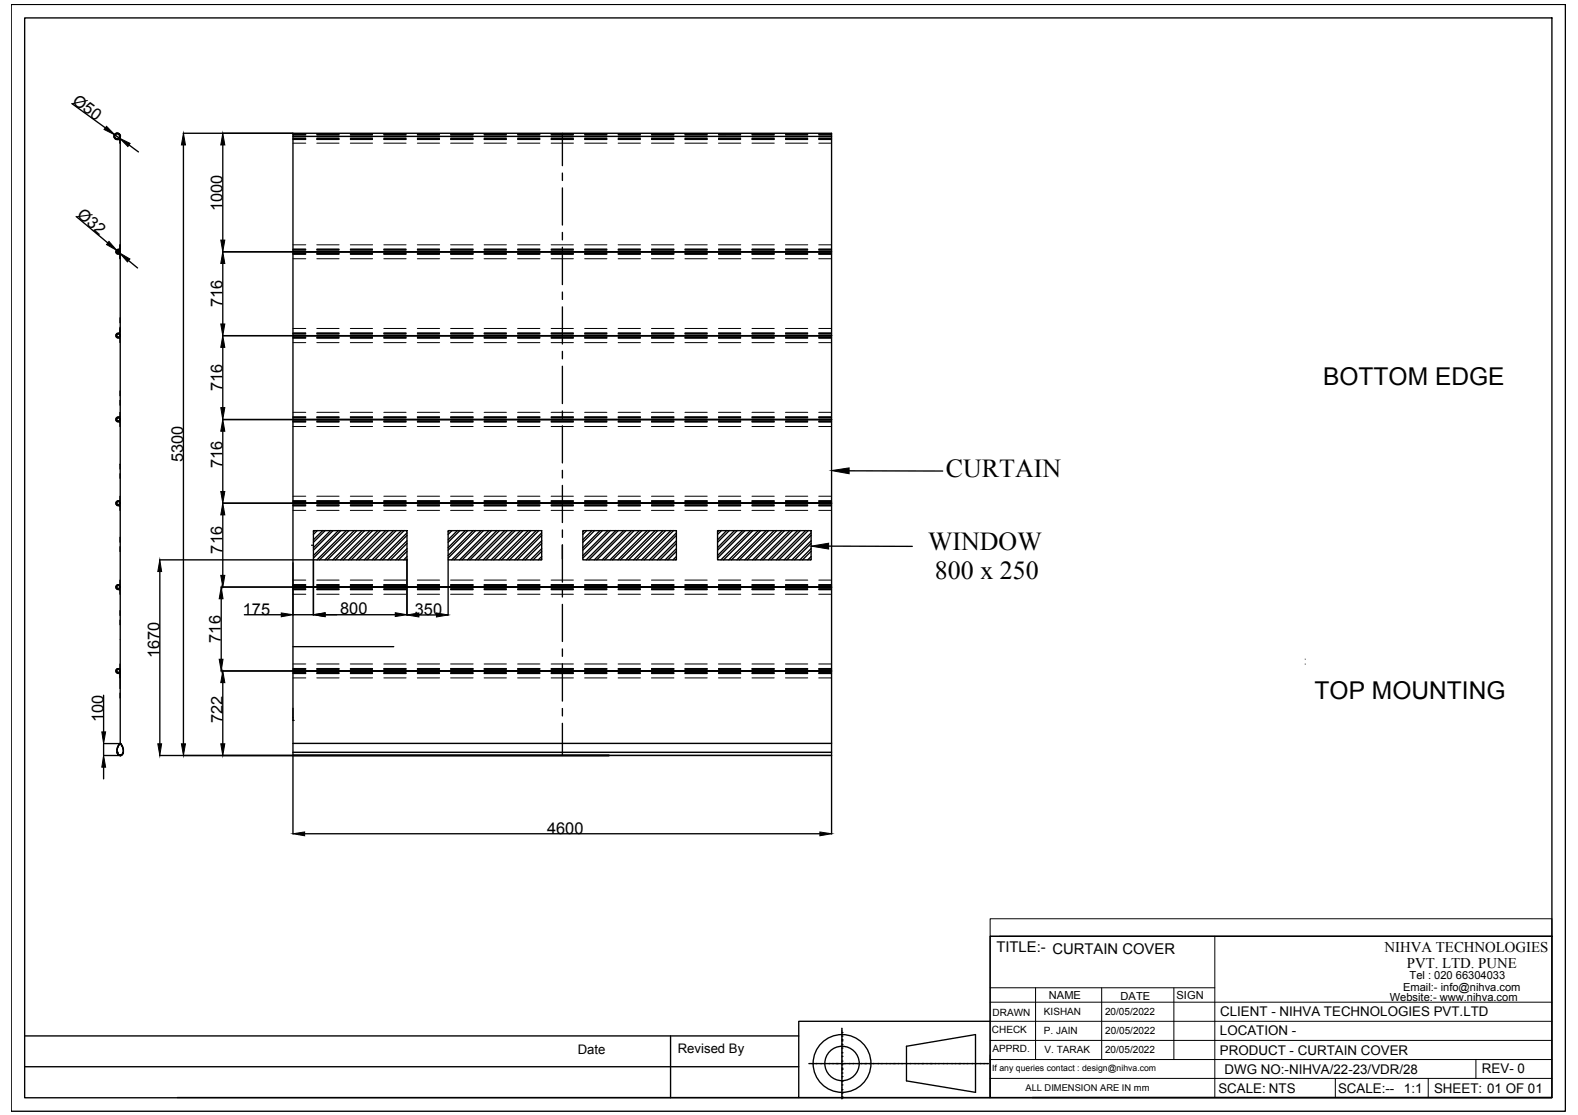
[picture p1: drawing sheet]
<svg xmlns="http://www.w3.org/2000/svg" width="297mm" height="210mm" viewBox="0 0 297 210" stroke-linecap="round" stroke-linejoin="round" font-family="sans-serif">
<!-- layer: 0 -->
<g fill="none" stroke="#000" stroke-width=".25">
<path d="M2.1 .8h292.6v208.4h-292.6zM4.6 3.4h287.5v203.3h-287.5zM13.5 19.5l6.3 4.6M21.6 25.4l.9 .6M22 26.3h.5l.1 .7M22.6 25.7v.5h-.6M22.6 25.7a.57 .57 0 0 0-.5-.6 .57 .57 0 0 0-.6 .6 .57 .57 0 0 0 .6 .5M22.6 25.7v114.3M22.7 25.7a.61 .61 0 0 0-.6-.7 .61 .61 0 0 0-.7 .7 .61 .61 0 0 0 .7 .6M24.3 27.3l1.8 1.3M34.5 25.1h122v131.9M34.5 27.3v112.7"/>
<path d="M41.9 27.3v17.9M55.1 25.1v.6h101.4M55.1 25.7v131.3M105.9 25.1v6.1M105.9 32.6v1.4M105.9 35.4v7M14.3 40.8l6 4.9M22 47.1l.5 .5M22.6 46.1v.8M22.6 47.8v.9M22.6 59.8v.9M24.2 49.1l1.7 1.3"/>
<path d="M41.9 47.4h13.2M41.9 49.6v11.4M105.9 43.8v1.4M105.9 46.6v7M105.9 55v1.4M105.9 57.8v7M156.5 47.4h-101.4h101.4M22.6 61.6v.9M22.6 73.6v.9M22.6 75.4v.9M41.9 79h114.6M41.9 63.2h114.6"/>
<path d="M41.9 65.4v11.3M105.9 66.2v1.3M105.9 68.9v7.1M105.9 77.4v1.4M156.5 63.2h-101.4h101.4M156.5 79h-101.4h101.4M22.6 87.4v.9M22.6 89.2v.8M41.9 94.7h114.6M41.9 81.2v11.3M41.9 96.9v11.4M59 99.9h17.6v5.5h-17.6z"/>
<path d="M59.3 99.9l-.3 .2M59.7 99.9l-.7 .7M60.7 99.9l-1.7 1.7M61.2 99.9l-2.2 2.2M62.2 99.9l-3.2 3.2M62.7 99.9l-3.7 3.7M63.7 99.9l-4.7 4.7M64.2 99.9l-5.2 5.2M65.2 99.9l-5.5 5.5M65.7 99.9l-5.6 5.5M66.7 99.9l-5.5 5.5M67.2 99.9l-5.6 5.5"/>
<path d="M68.1 99.9l-5.5 5.5M68.7 99.9l-5.6 5.5M69.6 99.9l-5.5 5.5M70.1 99.9l-5.5 5.5M71.1 99.9l-5.5 5.5M71.6 99.9l-5.5 5.5M72.6 99.9l-5.5 5.5M73.1 99.9l-5.5 5.5M74.1 99.9l-5.5 5.5M74.6 99.9l-5.5 5.5M75.6 99.9l-5.6 5.5M76.1 99.9l-5.5 5.5"/>
<path d="M84.4 99.9h17.6v5.5h-17.6zM84.6 99.9l-.2 .2M85.1 99.9l-.7 .7M86.1 99.9l-1.7 1.7M86.6 99.9l-2.2 2.2M87.6 99.9l-3.2 3.2M88 99.9l-3.6 3.7M89.1 99.9l-4.7 4.7M89.5 99.9l-5.1 5.2M90.5 99.9l-5.5 5.5M91 99.9l-5.5 5.5M92 99.9l-5.5 5.5"/>
<path d="M92.5 99.9l-5.5 5.5M93.5 99.9l-5.5 5.5M94 99.9l-5.5 5.5M95 99.9l-5.5 5.5M95.5 99.9l-5.5 5.5M96.5 99.9l-5.5 5.5M97 99.9l-5.5 5.5M97.9 99.9l-5.5 5.5M98.5 99.9l-5.6 5.5M99.4 99.9l-5.5 5.5M99.9 99.9l-5.5 5.5M100.9 99.9l-5.5 5.5"/>
<path d="M101.4 99.9l-5.5 5.5M105.9 80.2v7M105.9 88.5v1.5M105.9 91.4v7M105.9 99.8v1.4M109.7 99.9h17.6v5.5h-17.6zM109.9 99.9l-.2 .2M110.4 99.9l-.7 .7M111.4 99.9l-1.7 1.7M111.9 99.9l-2.2 2.2M112.9 99.9l-3.2 3.2M113.4 99.9l-3.7 3.7"/>
<path d="M114.4 99.9l-4.7 4.7M114.9 99.9l-5.2 5.2M115.9 99.9l-5.6 5.5M116.4 99.9l-5.5 5.5M117.4 99.9l-5.5 5.5M117.8 99.9l-5.5 5.5M118.9 99.9l-5.5 5.5M119.4 99.9l-5.6 5.5M120.3 99.9l-5.5 5.5M120.8 99.9l-5.5 5.5M121.8 99.9l-5.5 5.5M122.3 99.9l-5.5 5.5"/>
<path d="M123.3 99.9l-5.5 5.5M123.8 99.9l-5.5 5.5M124.8 99.9l-5.5 5.5M125.3 99.9l-5.5 5.5M126.3 99.9l-5.5 5.5M126.8 99.9l-5.5 5.5M135.1 99.9h17.6v5.5h-17.6zM135.3 99.9l-.2 .2M135.8 99.9l-.7 .7M136.8 99.9l-1.7 1.7M137.3 99.9l-2.2 2.2M138.2 99.9l-3.1 3.2"/>
<path d="M138.8 99.9l-3.7 3.7M139.8 99.9l-4.7 4.7M140.2 99.9l-5.1 5.2M141.3 99.9l-5.6 5.5M141.7 99.9l-5.5 5.5M142.7 99.9l-5.5 5.5M143.2 99.9l-5.5 5.5M144.2 99.9l-5.5 5.5M144.7 99.9l-5.5 5.5M145.7 99.9l-5.5 5.5M146.2 99.9l-5.5 5.5M147.2 99.9l-5.5 5.5"/>
<path d="M147.7 99.9l-5.6 5.5M148.7 99.9l-5.5 5.5M149.2 99.9l-5.6 5.5M150.1 99.9l-5.5 5.5M150.7 99.9l-5.6 5.5M151.6 99.9l-5.5 5.5M152.1 99.9l-5.5 5.5M156.5 94.7h-101.4h101.4M159.8 88.6l17.6 .1M22.6 101.2v.9M22.6 102.9v.9M22.6 115v.9"/>
<path d="M22.6 116.7v.9M30 105.4h29v10.4M30.1 107.6v32.4M41.6 110.5h114.9M41.6 112.7v11.4M46 115.7h6.9M55.1 115.7h3.9M58.7 102.6h.1M61.2 115.7h13.2M76.6 105.4v10.4M76.6 100.3l-5.1 5.1M76.6 101.8l-3.6 3.6"/>
<path d="M76.6 103.3l-2.1 2.1M76.6 104.8l-.6 .6M76.6 100.8l-4.6 4.6M76.6 102.3l-3.1 3.1M76.6 103.8l-1.6 1.6M76.6 105.3l-.1 .1M78.9 115.8h3.3M84.4 105.4v10.4M102 100.3l-5.1 5.1M102 101.8l-3.6 3.6M102 103.3l-2.1 2.1M102 104.8l-.7 .6"/>
<path d="M102 100.8l-4.6 4.6M102 102.3l-3.1 3.1M102 103.8l-1.6 1.6M102 105.3l-.2 .1M105.9 102.6v7M105.9 111v1.4M105.9 113.8v7M127.3 100.3l-5.1 5.1M127.3 101.8l-3.6 3.6M127.3 103.3l-2.1 2.1M127.3 104.8l-.6 .6M127.3 100.8l-4.5 4.6"/>
<path d="M127.3 102.3l-3.1 3.1M127.3 103.8l-1.6 1.6M127.3 105.3l-.1 .1M152.7 100.3l-5.1 5.1M152.7 101.8l-3.6 3.6M152.7 103.3l-2.1 2.1M152.7 104.8l-.7 .6M152.7 100.8l-4.6 4.6M152.7 102.3l-3.1 3.1M152.7 103.8l-1.6 1.6M152.7 105.3l-.1 .1M156 102.8l15.7 .1"/>
<path d="M156.5 110.5h-101.4h101.4M19.5 130.9v6.9M22.5 139.9l-.5 1v.7l.3 .5 .3 .1M22.6 140l-.4 .6-.2 1 .2 .3 .4 .3M22.6 125.9v3.7M22.6 130.5v.9M22.6 140l.5 .8 .1 .9-.3 .4-.3 .1M22.6 140h-3.1v2.2h3.1M22.7 139.9l.5 .9v.9l-.3 .5h-.3M41.6 126.3h114.9M41.9 128.5v11.5M55.1 135.6h.1"/>
<path d="M55.1 133.3v2.3M55.1 139.9h101.4M55.1 121.7h19M105.9 122.2v1.4M105.9 125v7M105.9 133.4v1.4M105.9 136.2v6M156.5 126.3h-101.4h101.4M19.5 144.4v2.2M22.1 141.6h.1M22.6 142.2h.1M30 142.2h25.1"/>
<path d="M55.1 141.6h101.4M57.3 157h97M114.7 142.2h-59.6h101.4M114.7 142.2h-59.6h59.6M186.4 176.3h105.7v30.3h-105.7zM4.6 195h145.8M126.2 195v11.7M158.5 200v.2h.2M158.5 199.8h.1M158.5 199.4v.1M158.5 199.1v.2M158.5 198.9h.1"/>
<path d="M158.5 198.4v.3M158.5 198.2h.1M158.5 197.7v.3M158.5 197.5v.2M158.5 197.3h.1M158.5 196.8v.3M158.5 196.6h.1M158.5 196.2v.2M158.5 195.9h.1M158.5 195.7h.1M158.5 195.1v.4M158.5 195.1h.1"/>
<path d="M158.5 194.6v.2M158.5 194.4h.1M158.5 193.7v.5M158.5 193.6v.1M158.5 194.2v.1M158.5 194.4v.1M158.5 194.9v.1M158.5 195.6v.1M158.5 195.8v.1M158.5 196v.1M158.5 196.5v.1M158.5 196.7v.1"/>
<path d="M158.5 197.1v.2M158.5 197.3v.2M158.5 198v.1M158.5 198.2v.2M158.5 198.7v.1M158.5 198.9v.1M158.5 199.6v.1M158.5 199.8v.1M170.6 197l13-2.2v10.8l-13-2.1zM186.4 192.3h-36v14.3h-117M4.6 200.8h145.8M150.4 206.6h36"/>
<path d="M152.3 200.2h.1M152.4 200.2h.3M152.7 200.2h.2M152.9 200.2h.1M152.9 200.2h.5M153.4 200.2h.1M153.6 200.2h.1M153.8 200.2h.4M154.3 200.2h.1M154.5 200.2h.1M154.7 200.2h.2M155 200.2h.1"/>
<path d="M155.1 200.2h.1M155.2 200.2h.1M155.3 200.2h.5M155.9 200.2h.1M156 200.2h.1M156.1 200.2h.1M156.2 200.2h.3M156.5 200.2h.2M156.7 200.2h.1M156.7 200.2h.5M157.2 200.2h.1M157.4 200.2h.1"/>
<path d="M157.4 200.2h.2M157.6 200.2h.1M157.6 200.2h.2M157.8 200.2h.3M158.1 200.2h.1M158.3 200.2h.1M158.5 206.7h.1M158.5 206.5h.1M158.5 206v.3M158.5 205.8h.1M158.5 205.3v.3M158.5 205.1h.1"/>
<path d="M158.5 204.8v.3M158.5 204.5v.2M158.5 204.2h.1M158.5 203.8v.2M158.5 203.6h.1M158.5 203.1v.3M158.5 202.9v.2M158.5 202.7h.1M158.5 202.2v.3M158.5 202h.1M158.5 201.5v.3M158.5 201.3h.1"/>
<path d="M158.5 201.1h.1M158.5 200.6v.3M158.5 200.4h.1M158.5 200.3v.1M158.5 200.5v.1M158.5 200.9v.2M158.5 201.2v.1M158.5 201.4v.1M158.5 201.8v.2M158.5 202v.2M158.5 202.5v.1M158.5 202.7v.1"/>
<path d="M158.5 203.4v.1M158.5 203.6v.1M158.5 204.1v.1M158.5 204.3v.1M158.5 205.2v.1M158.5 205.6v.2M158.5 205.9v.1M158.5 206.3v.1M158.5 206.5v.2M158.5 206.7v.2M158.8 200.2h.1M158.9 200.2h.1"/>
<path d="M159 200.2h.1M159.2 200.2h.1M159.4 200.2h.2M159.7 200.2h.1M159.8 200.2h.1M159.9 200.2h.1M160 200.2h.3M160.3 200.2h.2M160.5 200.2h.1M160.6 200.2h.1M160.7 200.2h.3M161 200.2h.2"/>
<path d="M161.2 200.2h.2M161.4 200.2h.1M161.4 200.2h.2M161.6 200.2h.3M161.9 200.2h.1M162.1 200.2h.1M162.3 200.2h.2M162.6 200.2h.1M162.8 200.2h.1M163 200.2h.1M163.2 200.2h.2M163.5 200.2h.1"/>
<path d="M163.6 200.2h.1M163.7 200.2h.1M163.9 200.2h.2M164.2 200.2h.1M164.3 200.2h.1M164.4 200.2h.1M164.5 200.2h.2M164.7 200.2h.3M165 200.2h.2M165.2 200.2h.1M165.3 200.2h.1M165.4 200.2h.3"/>
<path d="M165.7 200.2h.1M165.9 200.2h.1M165.9 200.2h.2M166.1 200.2h.3M166.4 200.2h.3M166.8 200.2h.1M167 200.2h.2M167.3 200.2h.1M167.5 200.2h.1M167.7 200.2h.2M168 200.2h.1M168.1 200.2h.1"/>
<path d="M168.2 200.2h.1M168.3 200.2h.1M168.4 200.2h.1M168.6 200.2h.2M168.9 200.2h.1M169 200.2h.1M169.1 200.2h.1M169.2 200.2h.5M169.7 200.2h.1M169.7 200.2h.2M169.9 200.2h.2M170.1 200.2h.3"/>
<path d="M170.4 200.2h.1M170.6 200.2h.1M170.6 200.2h.5M171.1 200.2h.1M171.3 200.2h.1M171.5 200.2h.4M172 200.2h.1M172.2 200.2h.1M172.4 200.2h.2M172.7 200.2h.1M172.8 200.2h.1M172.9 200.2h.1"/>
<path d="M173 200.2h.5M173.5 200.2h.1M173.6 200.2h.1M173.7 200.2h.1M173.8 200.2h.1M173.9 200.2h.3M174.2 200.2h.2M174.4 200.2h.1M174.4 200.2h.5M174.9 200.2h.1M175.1 200.2h.1M175.3 200.2h.1"/>
<path d="M175.3 200.2h.2M175.5 200.2h.3M175.8 200.2h.1M176 200.2h.1M176.2 200.2h.2M176.5 200.2h.1M176.6 200.2h.1M176.7 200.2h.1M176.9 200.2h.4M177.4 200.2h.1M177.5 200.2h.1M177.6 200.2h.1"/>
<path d="M177.7 200.2h.3M178 200.2h.2M178.2 200.2h.1M178.3 200.2h.1M178.4 200.2h.3M178.7 200.2h.2M178.9 200.2h.2M179.1 200.2h.1M179.1 200.2h.2M179.3 200.2h.3M179.6 200.2h.1M179.8 200.2h.1"/>
<path d="M180 200.2h.2M180.3 200.2h.1M180.5 200.2h.1M180.7 200.2h.1M180.9 200.2h.2M181.2 200.2h.1M181.3 200.2h.1M181.4 200.2h.1M181.6 200.2h.2M181.8 200.2h.2M182 200.2h.1M182.1 200.2h.1"/>
<path d="M182.2 200.2h.2M182.4 200.2h.3M182.7 200.2h.2M182.9 200.2h.1M183 200.2h.1M183.1 200.2h.3M183.4 200.2h.1M183.6 200.2h.1M183.6 200.2h.2M183.8 200.2h.3M184.1 200.2h.3M184.5 200.2h.1"/>
<path d="M184.7 200.2h.2M185 200.2h.1M185.2 200.2h.1M185.4 200.2h.2M185.7 200.2h.1M185.8 200.2h.1M185.9 200.2h.1M194.3 206.6h97.8"/>
<circle cx="22.1" cy="25.7" r=".57"/>
<circle cx="22.1" cy="25.7" r=".44"/>
<circle cx="22.3" cy="47.4" r=".36"/>
<circle cx="22.3" cy="47.4" r=".28"/>
<circle cx="22.3" cy="47.4" r=".06"/>
<circle cx="22.3" cy="63.2" r=".36"/>
<circle cx="22.3" cy="79" r=".36"/>
<circle cx="22.3" cy="79" r=".28"/>
<circle cx="22.3" cy="63.2" r=".28"/>
<circle cx="22.3" cy="94.7" r=".36"/>
<circle cx="22.3" cy="94.7" r=".28"/>
<circle cx="22.3" cy="110.5" r=".36"/>
<circle cx="22.3" cy="110.5" r=".28"/>
<circle cx="22.3" cy="126.3" r=".36"/>
<circle cx="22.3" cy="126.3" r=".28"/>
<circle cx="158.5" cy="200.2" r="5.4"/>
<circle cx="158.5" cy="200.2" r="3.2"/>
</g>
<g fill="none" stroke="#000" stroke-width=".19">
<path d="M55.1 27h2.5M55.1 25.7h81.6M55.1 26.2h2.5M55.1 26.3h2.5M55.1 25.1h2.5M55.1 26.1h2.5M55.1 25.3h2.5M55.1 26h2.5M55.1 25.4h2.5M59.6 27h4.2M59.6 26.2h4.2M59.6 26.3h4.2"/>
<path d="M59.6 25.1h4.2M59.6 26.1h4.2M59.6 25.3h4.2M59.6 26h4.2M59.6 25.4h4.2M65.9 27h4.2M65.9 26.2h4.2M65.9 26.3h4.2M65.9 25.1h4.2M65.9 26.1h4.2M65.9 25.3h4.2M65.9 26h4.2"/>
<path d="M65.9 25.4h4.2M72.2 27h4.2M72.2 26.2h4.2M72.2 26.3h4.2M72.2 25.1h4.2M72.2 26.1h4.2M72.2 25.3h4.2M72.2 26h4.2M72.2 25.4h4.2M78.6 27h4.1M78.6 26.2h4.1M78.6 26.3h4.1"/>
<path d="M78.6 25.1h4.1M78.6 26.1h4.1M78.6 25.3h4.1M78.6 26h4.1M78.6 25.4h4.1M84.8 27h4.3M84.8 26.2h4.3M84.8 26.3h4.3M84.8 25.1h4.3M84.8 26.1h4.3M84.8 25.3h4.3M84.8 26h4.3"/>
<path d="M84.8 25.4h4.3M91.1 27h4.2M91.1 26.2h4.2M91.1 26.3h4.2M91.1 25.1h4.2M91.1 26.1h4.2M91.1 25.3h4.2M91.1 26h4.2M91.1 25.4h4.2M97.4 27h4.2M97.4 26.2h4.2M97.4 26.3h4.2"/>
<path d="M97.4 25.1h4.2M97.4 26.1h4.2M97.4 25.3h4.2M97.4 26h4.2M97.4 25.4h4.2M103.7 27h4.2M103.7 26.2h4.2M103.7 26.3h4.2M103.7 25.1h4.2M103.7 26.1h4.2M103.7 25.3h4.2M103.7 26h4.2"/>
<path d="M103.7 25.4h4.2M110.1 27h4.1M110.1 26.2h4.1M110.1 26.3h4.1M110.1 25.1h4.1M110.1 26.1h4.1M110.1 25.3h4.1M110.1 26h4.1M110.1 25.4h4.1M116.4 27h4.2M116.4 26.2h4.2M116.4 26.3h4.2"/>
<path d="M116.4 25.1h4.2M116.4 26.1h4.2M116.4 25.3h4.2M116.4 26h4.2M116.4 25.4h4.2M122.6 27h4.3M122.6 26.2h4.3M122.6 26.3h4.3M122.6 25.1h4.3M122.6 26.1h4.3M122.6 25.3h4.3M122.6 26h4.3"/>
<path d="M122.6 25.4h4.3M128.9 27h4.2M128.9 26.2h4.2M128.9 26.3h4.2M128.9 25.1h4.2M128.9 26.1h4.2M128.9 25.3h4.2M128.9 26h4.2M128.9 25.4h4.2M135.2 27h4.2M135.2 26.2h4.2M135.2 26.3h4.2"/>
<path d="M135.2 25.1h4.2M135.2 26.1h4.2M135.2 25.3h4.2M135.2 26h4.2M135.2 25.4h4.2M141.5 27h4.2M141.5 26.2h4.2M141.5 26.3h4.2M141.5 25.1h4.2M141.5 26.1h4.2M141.5 25.3h4.2M141.5 26h4.2"/>
<path d="M141.5 25.4h4.2M147.9 27h4.1M147.9 26.2h4.1M147.9 26.3h4.1M147.9 25.1h4.1M147.9 26.1h4.1M147.9 25.3h4.1M147.9 26h4.1M147.9 25.4h4.1M154.1 27h2.4M154.1 26.2h2.4M154.1 26.3h2.4"/>
<path d="M154.1 25.1h2.4M154.1 26.1h2.4M154.1 25.3h2.4M154.1 26h2.4M154.1 25.4h2.4M22.3 47.4h.3M22.6 46.1l-.1 .8h-.3a.49 .49 0 0 0-.4 .5 .49 .49 0 0 0 .4 .5h.3l.1 .8M22.6 46.9h-.3a.45 .45 0 0 0-.5 .5 .45 .45 0 0 0 .5 .4h.3M55.1 46.9h2.5M55.1 47.4h2.5M55.1 48.7h2.5M55.1 47.8h2.5"/>
<path d="M55.1 46.1h2.5M55.1 47.9h2.5M55.1 47.7h2.5M55.1 47h2.5M55.1 47.1h2.5M59.6 46.9h4.2M59.6 47.4h4.2M59.6 48.7h4.2M59.6 47.8h4.2M59.6 46.1h4.2M59.6 47.9h4.2M59.6 47.7h4.2"/>
<path d="M59.6 47h4.2M59.6 47.1h4.2M65.9 46.9h4.2M65.9 47.4h4.2M65.9 48.7h4.2M65.9 47.8h4.2M65.9 46.1h4.2M65.9 47.9h4.2M65.9 47.7h4.2M65.9 47h4.2M65.9 47.1h4.2M72.2 46.9h4.2"/>
<path d="M72.2 47.4h4.2M72.2 48.7h4.2M72.2 47.8h4.2M72.2 46.1h4.2M72.2 47.9h4.2M72.2 47.7h4.2M72.2 47h4.2M72.2 47.1h4.2M78.6 46.9h4.1M78.6 47.4h4.1M78.6 48.7h4.1M78.6 47.8h4.1"/>
<path d="M78.6 46.1h4.1M78.6 47.9h4.1M78.6 47.7h4.1M78.6 47h4.1M78.6 47.1h4.1M84.8 46.9h4.3M84.8 47.4h4.3M84.8 48.7h4.3M84.8 47.8h4.3M84.8 46.1h4.3M84.8 47.9h4.3M84.8 47.7h4.3"/>
<path d="M84.8 47h4.3M84.8 47.1h4.3M91.1 46.9h4.2M91.1 47.4h4.2M91.1 48.7h4.2M91.1 47.8h4.2M91.1 46.1h4.2M91.1 47.9h4.2M91.1 47.7h4.2M91.1 47h4.2M91.1 47.1h4.2M97.4 46.9h4.2"/>
<path d="M97.4 47.4h4.2M97.4 48.7h4.2M97.4 47.8h4.2M97.4 46.1h4.2M97.4 47.9h4.2M97.4 47.7h4.2M97.4 47h4.2M97.4 47.1h4.2M103.7 46.9h4.2M103.7 47.4h4.2M103.7 48.7h4.2M103.7 47.8h4.2"/>
<path d="M103.7 46.1h4.2M103.7 47.9h4.2M103.7 47.7h4.2M103.7 47h4.2M103.7 47.1h4.2M110.1 46.9h4.1M110.1 47.4h4.1M110.1 48.7h4.1M110.1 47.8h4.1M110.1 46.1h4.1M110.1 47.9h4.1M110.1 47.7h4.1"/>
<path d="M110.1 47h4.1M110.1 47.1h4.1M116.4 46.9h4.2M116.4 47.4h4.2M116.4 48.7h4.2M116.4 47.8h4.2M116.4 46.1h4.2M116.4 47.9h4.2M116.4 47.7h4.2M116.4 47h4.2M116.4 47.1h4.2M122.6 46.9h4.3"/>
<path d="M122.6 47.4h4.3M122.6 48.7h4.3M122.6 47.8h4.3M122.6 46.1h4.3M122.6 47.9h4.3M122.6 47.7h4.3M122.6 47h4.3M122.6 47.1h4.3M128.9 46.9h4.2M128.9 47.4h4.2M128.9 48.7h4.2M128.9 47.8h4.2"/>
<path d="M128.9 46.1h4.2M128.9 47.9h4.2M128.9 47.7h4.2M128.9 47h4.2M128.9 47.1h4.2M135.2 46.9h4.2M135.2 47.4h4.2M135.2 48.7h4.2M135.2 47.8h4.2M135.2 46.1h4.2M135.2 47.9h4.2M135.2 47.7h4.2"/>
<path d="M135.2 47h4.2M135.2 47.1h4.2M141.5 46.9h4.2M141.5 47.4h4.2M141.5 48.7h4.2M141.5 47.8h4.2M141.5 46.1h4.2M141.5 47.9h4.2M141.5 47.7h4.2M141.5 47h4.2M141.5 47.1h4.2M147.9 46.9h4.1"/>
<path d="M147.9 47.4h4.1M147.9 48.7h4.1M147.9 47.8h4.1M147.9 46.1h4.1M147.9 47.9h4.1M147.9 47.7h4.1M147.9 47h4.1M147.9 47.1h4.1M154.1 46.9h2.4M154.1 47.4h2.4M154.1 48.7h2.4M154.1 47.8h2.4"/>
<path d="M154.1 46.1h2.4M154.1 47.9h2.4M154.1 47.7h2.4M154.1 47h2.4M154.1 47.1h2.4M22.6 61.8l-.1 .9h-.3a.49 .49 0 0 0-.4 .5 .49 .49 0 0 0 .4 .5h.3l.1 .8M22.6 62.7h-.3a.45 .45 0 0 0-.5 .5 .45 .45 0 0 0 .5 .4h.3M22.6 77.6l-.1 .9h-.3a.49 .49 0 0 0-.4 .5 .49 .49 0 0 0 .4 .4h.3l.1 .9M22.6 78.5h-.3a.45 .45 0 0 0-.5 .5 .45 .45 0 0 0 .5 .4h.3M55.1 64.5h2.5M55.1 63.6h2.5M55.1 62.7h2.5"/>
<path d="M55.1 61.8h2.5M55.1 63.7h2.5M55.1 63.5h2.5M55.1 62.8h2.5M55.1 63.4h2.5M55.1 62.9h2.5M55.1 63.2h2.5M55.1 79.4h2.5M55.1 78.5h2.5M55.1 77.6h2.5M55.1 79.3h2.5M55.1 78.6h2.5"/>
<path d="M55.1 79.2h2.5M55.1 78.7h2.5M55.1 79h2.5M59.6 64.5h4.2M59.6 63.6h4.2M59.6 62.7h4.2M59.6 61.8h4.2M59.6 63.7h4.2M59.6 63.5h4.2M59.6 62.8h4.2M59.6 63.4h4.2M59.6 62.9h4.2"/>
<path d="M59.6 63.2h4.2M59.6 79.4h4.2M59.6 78.5h4.2M59.6 77.6h4.2M59.6 79.3h4.2M59.6 78.6h4.2M59.6 79.2h4.2M59.6 78.7h4.2M59.6 79h4.2M65.9 64.5h4.2M65.9 63.6h4.2M65.9 62.7h4.2"/>
<path d="M65.9 61.8h4.2M65.9 63.7h4.2M65.9 63.5h4.2M65.9 62.8h4.2M65.9 63.4h4.2M65.9 62.9h4.2M65.9 63.2h4.2M65.9 79.4h4.2M65.9 78.5h4.2M65.9 77.6h4.2M65.9 79.3h4.2M65.9 78.6h4.2"/>
<path d="M65.9 79.2h4.2M65.9 78.7h4.2M65.9 79h4.2M72.2 64.5h4.2M72.2 63.6h4.2M72.2 62.7h4.2M72.2 61.8h4.2M72.2 63.7h4.2M72.2 63.5h4.2M72.2 62.8h4.2M72.2 63.4h4.2M72.2 62.9h4.2"/>
<path d="M72.2 63.2h4.2M72.2 79.4h4.2M72.2 78.5h4.2M72.2 77.6h4.2M72.2 79.3h4.2M72.2 78.6h4.2M72.2 79.2h4.2M72.2 78.7h4.2M72.2 79h4.2M78.6 64.5h4.1M78.6 63.6h4.1M78.6 62.7h4.1"/>
<path d="M78.6 61.8h4.1M78.6 63.7h4.1M78.6 63.5h4.1M78.6 62.8h4.1M78.6 63.4h4.1M78.6 62.9h4.1M78.6 63.2h4.1M78.6 79.4h4.1M78.6 78.5h4.1M78.6 77.6h4.1M78.6 79.3h4.1M78.6 78.6h4.1"/>
<path d="M78.6 79.2h4.1M78.6 78.7h4.1M78.6 79h4.1M84.8 64.5h4.3M84.8 63.6h4.3M84.8 62.7h4.3M84.8 61.8h4.3M84.8 63.7h4.3M84.8 63.5h4.3M84.8 62.8h4.3M84.8 63.4h4.3M84.8 62.9h4.3"/>
<path d="M84.8 63.2h4.3M84.8 79.4h4.3M84.8 78.5h4.3M84.8 77.6h4.3M84.8 79.3h4.3M84.8 78.6h4.3M84.8 79.2h4.3M84.8 78.7h4.3M84.8 79h4.3M91.1 64.5h4.2M91.1 63.6h4.2M91.1 62.7h4.2"/>
<path d="M91.1 61.8h4.2M91.1 63.7h4.2M91.1 63.5h4.2M91.1 62.8h4.2M91.1 63.4h4.2M91.1 62.9h4.2M91.1 63.2h4.2M91.1 79.4h4.2M91.1 78.5h4.2M91.1 77.6h4.2M91.1 79.3h4.2M91.1 78.6h4.2"/>
<path d="M91.1 79.2h4.2M91.1 78.7h4.2M91.1 79h4.2M97.4 64.5h4.2M97.4 63.6h4.2M97.4 62.7h4.2M97.4 61.8h4.2M97.4 63.7h4.2M97.4 63.5h4.2M97.4 62.8h4.2M97.4 63.4h4.2M97.4 62.9h4.2"/>
<path d="M97.4 63.2h4.2M97.4 79.4h4.2M97.4 78.5h4.2M97.4 77.6h4.2M97.4 79.3h4.2M97.4 78.6h4.2M97.4 79.2h4.2M97.4 78.7h4.2M97.4 79h4.2M103.7 64.5h4.2M103.7 63.6h4.2M103.7 62.7h4.2"/>
<path d="M103.7 61.8h4.2M103.7 63.7h4.2M103.7 63.5h4.2M103.7 62.8h4.2M103.7 63.4h4.2M103.7 62.9h4.2M103.7 63.2h4.2M103.7 79.4h4.2M103.7 78.5h4.2M103.7 77.6h4.2M103.7 79.3h4.2M103.7 78.6h4.2"/>
<path d="M103.7 79.2h4.2M103.7 78.7h4.2M103.7 79h4.2M110.1 64.5h4.1M110.1 63.6h4.1M110.1 62.7h4.1M110.1 61.8h4.1M110.1 63.7h4.1M110.1 63.5h4.1M110.1 62.8h4.1M110.1 63.4h4.1M110.1 62.9h4.1"/>
<path d="M110.1 63.2h4.1M110.1 79.4h4.1M110.1 78.5h4.1M110.1 77.6h4.1M110.1 79.3h4.1M110.1 78.6h4.1M110.1 79.2h4.1M110.1 78.7h4.1M110.1 79h4.1M116.4 64.5h4.2M116.4 63.6h4.2M116.4 62.7h4.2"/>
<path d="M116.4 61.8h4.2M116.4 63.7h4.2M116.4 63.5h4.2M116.4 62.8h4.2M116.4 63.4h4.2M116.4 62.9h4.2M116.4 63.2h4.2M116.4 79.4h4.2M116.4 78.5h4.2M116.4 77.6h4.2M116.4 79.3h4.2M116.4 78.6h4.2"/>
<path d="M116.4 79.2h4.2M116.4 78.7h4.2M116.4 79h4.2M122.6 64.5h4.3M122.6 63.6h4.3M122.6 62.7h4.3M122.6 61.8h4.3M122.6 63.7h4.3M122.6 63.5h4.3M122.6 62.8h4.3M122.6 63.4h4.3M122.6 62.9h4.3"/>
<path d="M122.6 63.2h4.3M122.6 79.4h4.3M122.6 78.5h4.3M122.6 77.6h4.3M122.6 79.3h4.3M122.6 78.6h4.3M122.6 79.2h4.3M122.6 78.7h4.3M122.6 79h4.3M128.9 64.5h4.2M128.9 63.6h4.2M128.9 62.7h4.2"/>
<path d="M128.9 61.8h4.2M128.9 63.7h4.2M128.9 63.5h4.2M128.9 62.8h4.2M128.9 63.4h4.2M128.9 62.9h4.2M128.9 63.2h4.2M128.9 79.4h4.2M128.9 78.5h4.2M128.9 77.6h4.2M128.9 79.3h4.2M128.9 78.6h4.2"/>
<path d="M128.9 79.2h4.2M128.9 78.7h4.2M128.9 79h4.2M135.2 64.5h4.2M135.2 63.6h4.2M135.2 62.7h4.2M135.2 61.8h4.2M135.2 63.7h4.2M135.2 63.5h4.2M135.2 62.8h4.2M135.2 63.4h4.2M135.2 62.9h4.2"/>
<path d="M135.2 63.2h4.2M135.2 79.4h4.2M135.2 78.5h4.2M135.2 77.6h4.2M135.2 79.3h4.2M135.2 78.6h4.2M135.2 79.2h4.2M135.2 78.7h4.2M135.2 79h4.2M141.5 64.5h4.2M141.5 63.6h4.2M141.5 62.7h4.2"/>
<path d="M141.5 61.8h4.2M141.5 63.7h4.2M141.5 63.5h4.2M141.5 62.8h4.2M141.5 63.4h4.2M141.5 62.9h4.2M141.5 63.2h4.2M141.5 79.4h4.2M141.5 78.5h4.2M141.5 77.6h4.2M141.5 79.3h4.2M141.5 78.6h4.2"/>
<path d="M141.5 79.2h4.2M141.5 78.7h4.2M141.5 79h4.2M147.9 64.5h4.1M147.9 63.6h4.1M147.9 62.7h4.1M147.9 61.8h4.1M147.9 63.7h4.1M147.9 63.5h4.1M147.9 62.8h4.1M147.9 63.4h4.1M147.9 62.9h4.1"/>
<path d="M147.9 63.2h4.1M147.9 79.4h4.1M147.9 78.5h4.1M147.9 77.6h4.1M147.9 79.3h4.1M147.9 78.6h4.1M147.9 79.2h4.1M147.9 78.7h4.1M147.9 79h4.1M154.1 64.5h2.4M154.1 63.6h2.4M154.1 62.7h2.4"/>
<path d="M154.1 61.8h2.4M154.1 63.7h2.4M154.1 63.5h2.4M154.1 62.8h2.4M154.1 63.4h2.4M154.1 62.9h2.4M154.1 63.2h2.4M154.1 79.4h2.4M154.1 78.5h2.4M154.1 77.6h2.4M154.1 79.3h2.4M154.1 78.6h2.4"/>
<path d="M154.1 79.2h2.4M154.1 78.7h2.4M154.1 79h2.4M22.5 87.4h.1M22.6 93.4l-.1 .9h-.3a.49 .49 0 0 0-.4 .4 .49 .49 0 0 0 .4 .5h.3l.1 .9M22.6 94.3h-.3a.44 .44 0 0 0-.5 .4 .44 .44 0 0 0 .5 .5h.3M55.1 80.3h2.5M55.1 96.1h2.5M55.1 95.2h2.5M55.1 94.3h2.5M55.1 93.4h2.5M55.1 95.1h2.5"/>
<path d="M55.1 94.4h2.5M55.1 95h2.5M55.1 94.5h2.5M55.1 94.7h2.5M59.6 80.3h4.2M59.6 96.1h4.2M59.6 95.2h4.2M59.6 94.3h4.2M59.6 93.4h4.2M59.6 95.1h4.2M59.6 94.4h4.2M59.6 95h4.2"/>
<path d="M59.6 94.5h4.2M59.6 94.7h4.2M65.9 80.3h4.2M65.9 96.1h4.2M65.9 95.2h4.2M65.9 94.3h4.2M65.9 93.4h4.2M65.9 95.1h4.2M65.9 94.4h4.2M65.9 95h4.2M65.9 94.5h4.2M65.9 94.7h4.2"/>
<path d="M72.2 80.3h4.2M72.2 96.1h4.2M72.2 95.2h4.2M72.2 94.3h4.2M72.2 93.4h4.2M72.2 95.1h4.2M72.2 94.4h4.2M72.2 95h4.2M72.2 94.5h4.2M72.2 94.7h4.2M78.6 80.3h4.1M78.6 96.1h4.1"/>
<path d="M78.6 95.2h4.1M78.6 94.3h4.1M78.6 93.4h4.1M78.6 95.1h4.1M78.6 94.4h4.1M78.6 95h4.1M78.6 94.5h4.1M78.6 94.7h4.1M84.8 80.3h4.3M84.8 96.1h4.3M84.8 95.2h4.3M84.8 94.3h4.3"/>
<path d="M84.8 93.4h4.3M84.8 95.1h4.3M84.8 94.4h4.3M84.8 95h4.3M84.8 94.5h4.3M84.8 94.7h4.3M91.1 80.3h4.2M91.1 96.1h4.2M91.1 95.2h4.2M91.1 94.3h4.2M91.1 93.4h4.2M91.1 95.1h4.2"/>
<path d="M91.1 94.4h4.2M91.1 95h4.2M91.1 94.5h4.2M91.1 94.7h4.2M97.4 80.3h4.2M97.4 96.1h4.2M97.4 95.2h4.2M97.4 94.3h4.2M97.4 93.4h4.2M97.4 95.1h4.2M97.4 94.4h4.2M97.4 95h4.2"/>
<path d="M97.4 94.5h4.2M97.4 94.7h4.2M103.7 80.3h4.2M103.7 96.1h4.2M103.7 95.2h4.2M103.7 94.3h4.2M103.7 93.4h4.2M103.7 95.1h4.2M103.7 94.4h4.2M103.7 95h4.2M103.7 94.5h4.2M103.7 94.7h4.2"/>
<path d="M110.1 80.3h4.1M110.1 96.1h4.1M110.1 95.2h4.1M110.1 94.3h4.1M110.1 93.4h4.1M110.1 95.1h4.1M110.1 94.4h4.1M110.1 95h4.1M110.1 94.5h4.1M110.1 94.7h4.1M116.4 80.3h4.2M116.4 96.1h4.2"/>
<path d="M116.4 95.2h4.2M116.4 94.3h4.2M116.4 93.4h4.2M116.4 95.1h4.2M116.4 94.4h4.2M116.4 95h4.2M116.4 94.5h4.2M116.4 94.7h4.2M122.6 80.3h4.3M122.6 96.1h4.3M122.6 95.2h4.3M122.6 94.3h4.3"/>
<path d="M122.6 93.4h4.3M122.6 95.1h4.3M122.6 94.4h4.3M122.6 95h4.3M122.6 94.5h4.3M122.6 94.7h4.3M128.9 80.3h4.2M128.9 96.1h4.2M128.9 95.2h4.2M128.9 94.3h4.2M128.9 93.4h4.2M128.9 95.1h4.2"/>
<path d="M128.9 94.4h4.2M128.9 95h4.2M128.9 94.5h4.2M128.9 94.7h4.2M135.2 80.3h4.2M135.2 96.1h4.2M135.2 95.2h4.2M135.2 94.3h4.2M135.2 93.4h4.2M135.2 95.1h4.2M135.2 94.4h4.2M135.2 95h4.2"/>
<path d="M135.2 94.5h4.2M135.2 94.7h4.2M141.5 80.3h4.2M141.5 96.1h4.2M141.5 95.2h4.2M141.5 94.3h4.2M141.5 93.4h4.2M141.5 95.1h4.2M141.5 94.4h4.2M141.5 95h4.2M141.5 94.5h4.2M141.5 94.7h4.2"/>
<path d="M147.9 80.3h4.1M147.9 96.1h4.1M147.9 95.2h4.1M147.9 94.3h4.1M147.9 93.4h4.1M147.9 95.1h4.1M147.9 94.4h4.1M147.9 95h4.1M147.9 94.5h4.1M147.9 94.7h4.1M154.1 80.3h2.4M154.1 96.1h2.4"/>
<path d="M154.1 95.2h2.4M154.1 94.3h2.4M154.1 93.4h2.4M154.1 95.1h2.4M154.1 94.4h2.4M154.1 95h2.4M154.1 94.5h2.4M154.1 94.7h2.4M22.6 109.2l-.1 .9h-.3a.49 .49 0 0 0-.4 .4 .49 .49 0 0 0 .4 .5h.3l.1 .9M22.6 110.1h-.3a.44 .44 0 0 0-.5 .4 .44 .44 0 0 0 .5 .5h.3M55.1 111.9h2.5M55.1 111h2.5"/>
<path d="M55.1 110.1h2.5M55.1 109.2h2.5M55.1 110.9h2.5M55.1 110.2h2.5M55.1 110.8h2.5M55.1 110.3h2.5M55.1 110.5h2.5M59.6 111.9h4.2M59.6 111h4.2M59.6 110.1h4.2M59.6 109.2h4.2M59.6 110.9h4.2"/>
<path d="M59.6 110.2h4.2M59.6 110.8h4.2M59.6 110.3h4.2M59.6 110.5h4.2M65.9 111.9h4.2M65.9 111h4.2M65.9 110.1h4.2M65.9 109.2h4.2M65.9 110.9h4.2M65.9 110.2h4.2M65.9 110.8h4.2M65.9 110.3h4.2"/>
<path d="M65.9 110.5h4.2M72.2 111.9h4.2M72.2 111h4.2M72.2 110.1h4.2M72.2 109.2h4.2M72.2 110.9h4.2M72.2 110.2h4.2M72.2 110.8h4.2M72.2 110.3h4.2M72.2 110.5h4.2M78.6 111.9h4.1M78.6 111h4.1"/>
<path d="M78.6 110.1h4.1M78.6 109.2h4.1M78.6 110.9h4.1M78.6 110.2h4.1M78.6 110.8h4.1M78.6 110.3h4.1M78.6 110.5h4.1M84.8 111.9h4.3M84.8 111h4.3M84.8 110.1h4.3M84.8 109.2h4.3M84.8 110.9h4.3"/>
<path d="M84.8 110.2h4.3M84.8 110.8h4.3M84.8 110.3h4.3M84.8 110.5h4.3M91.1 111.9h4.2M91.1 111h4.2M91.1 110.1h4.2M91.1 109.2h4.2M91.1 110.9h4.2M91.1 110.2h4.2M91.1 110.8h4.2M91.1 110.3h4.2"/>
<path d="M91.1 110.5h4.2M97.4 111.9h4.2M97.4 111h4.2M97.4 110.1h4.2M97.4 109.2h4.2M97.4 110.9h4.2M97.4 110.2h4.2M97.4 110.8h4.2M97.4 110.3h4.2M97.4 110.5h4.2M103.7 111.9h4.2M103.7 111h4.2"/>
<path d="M103.7 110.1h4.2M103.7 109.2h4.2M103.7 110.9h4.2M103.7 110.2h4.2M103.7 110.8h4.2M103.7 110.3h4.2M103.7 110.5h4.2M110.1 111.9h4.1M110.1 111h4.1M110.1 110.1h4.1M110.1 109.2h4.1M110.1 110.9h4.1"/>
<path d="M110.1 110.2h4.1M110.1 110.8h4.1M110.1 110.3h4.1M110.1 110.5h4.1M116.4 111.9h4.2M116.4 111h4.2M116.4 110.1h4.2M116.4 109.2h4.2M116.4 110.9h4.2M116.4 110.2h4.2M116.4 110.8h4.2M116.4 110.3h4.2"/>
<path d="M116.4 110.5h4.2M122.6 111.9h4.3M122.6 111h4.3M122.6 110.1h4.3M122.6 109.2h4.3M122.6 110.9h4.3M122.6 110.2h4.3M122.6 110.8h4.3M122.6 110.3h4.3M122.6 110.5h4.3M128.9 111.9h4.2M128.9 111h4.2"/>
<path d="M128.9 110.1h4.2M128.9 109.2h4.2M128.9 110.9h4.2M128.9 110.2h4.2M128.9 110.8h4.2M128.9 110.3h4.2M128.9 110.5h4.2M135.2 111.9h4.2M135.2 111h4.2M135.2 110.1h4.2M135.2 109.2h4.2M135.2 110.9h4.2"/>
<path d="M135.2 110.2h4.2M135.2 110.8h4.2M135.2 110.3h4.2M135.2 110.5h4.2M141.5 111.9h4.2M141.5 111h4.2M141.5 110.1h4.2M141.5 109.2h4.2M141.5 110.9h4.2M141.5 110.2h4.2M141.5 110.8h4.2M141.5 110.3h4.2"/>
<path d="M141.5 110.5h4.2M147.9 111.9h4.1M147.9 111h4.1M147.9 110.1h4.1M147.9 109.2h4.1M147.9 110.9h4.1M147.9 110.2h4.1M147.9 110.8h4.1M147.9 110.3h4.1M147.9 110.5h4.1M154.1 111.9h2.4M154.1 111h2.4"/>
<path d="M154.1 110.1h2.4M154.1 109.2h2.4M154.1 110.9h2.4M154.1 110.2h2.4M154.1 110.8h2.4M154.1 110.3h2.4M154.1 110.5h2.4M22.6 125l-.1 .8h-.3a.49 .49 0 0 0-.4 .5 .49 .49 0 0 0 .4 .5h.3l.1 .8M22.6 125.9h-.3a.44 .44 0 0 0-.5 .4 .44 .44 0 0 0 .5 .5h.3M22.6 120.4h.1M55.1 135.6h.1M55.1 140h101.4"/>
<path d="M55.1 127.6h2.5M55.1 126.8h2.5M55.1 125.9h2.5M55.1 125h2.5M55.1 125.8h2.5M55.1 126.7h2.5M55.1 126h2.5M55.1 126.6h2.5M55.1 126.3h2.5M59.6 127.6h4.2M59.6 126.8h4.2M59.6 125.9h4.2"/>
<path d="M59.6 125h4.2M59.6 125.8h4.2M59.6 126.7h4.2M59.6 126h4.2M59.6 126.6h4.2M59.6 126.3h4.2M65.9 127.6h4.2M65.9 126.8h4.2M65.9 125.9h4.2M65.9 125h4.2M65.9 125.8h4.2M65.9 126.7h4.2"/>
<path d="M65.9 126h4.2M65.9 126.6h4.2M65.9 126.3h4.2M72.2 127.6h4.2M72.2 126.8h4.2M72.2 125.9h4.2M72.2 125h4.2M72.2 125.8h4.2M72.2 126.7h4.2M72.2 126h4.2M72.2 126.6h4.2M72.2 126.3h4.2"/>
<path d="M78.6 127.6h4.1M78.6 126.8h4.1M78.6 125.9h4.1M78.6 125h4.1M78.6 125.8h4.1M78.6 126.7h4.1M78.6 126h4.1M78.6 126.6h4.1M78.6 126.3h4.1M84.8 127.6h4.3M84.8 126.8h4.3M84.8 125.9h4.3"/>
<path d="M84.8 125h4.3M84.8 125.8h4.3M84.8 126.7h4.3M84.8 126h4.3M84.8 126.6h4.3M84.8 126.3h4.3M91.1 127.6h4.2M91.1 126.8h4.2M91.1 125.9h4.2M91.1 125h4.2M91.1 125.8h4.2M91.1 126.7h4.2"/>
<path d="M91.1 126h4.2M91.1 126.6h4.2M91.1 126.3h4.2M97.4 127.6h4.2M97.4 126.8h4.2M97.4 125.9h4.2M97.4 125h4.2M97.4 125.8h4.2M97.4 126.7h4.2M97.4 126h4.2M97.4 126.6h4.2M97.4 126.3h4.2"/>
<path d="M103.7 127.6h4.2M103.7 126.8h4.2M103.7 125.9h4.2M103.7 125h4.2M103.7 125.8h4.2M103.7 126.7h4.2M103.7 126h4.2M103.7 126.6h4.2M103.7 126.3h4.2M110.1 127.6h4.1M110.1 126.8h4.1M110.1 125.9h4.1"/>
<path d="M110.1 125h4.1M110.1 125.8h4.1M110.1 126.7h4.1M110.1 126h4.1M110.1 126.6h4.1M110.1 126.3h4.1M116.4 127.6h4.2M116.4 126.8h4.2M116.4 125.9h4.2M116.4 125h4.2M116.4 125.8h4.2M116.4 126.7h4.2"/>
<path d="M116.4 126h4.2M116.4 126.6h4.2M116.4 126.3h4.2M122.6 127.6h4.3M122.6 126.8h4.3M122.6 125.9h4.3M122.6 125h4.3M122.6 125.8h4.3M122.6 126.7h4.3M122.6 126h4.3M122.6 126.6h4.3M122.6 126.3h4.3"/>
<path d="M128.9 127.6h4.2M128.9 126.8h4.2M128.9 125.9h4.2M128.9 125h4.2M128.9 125.8h4.2M128.9 126.7h4.2M128.9 126h4.2M128.9 126.6h4.2M128.9 126.3h4.2M135.2 127.6h4.2M135.2 126.8h4.2M135.2 125.9h4.2"/>
<path d="M135.2 125h4.2M135.2 125.8h4.2M135.2 126.7h4.2M135.2 126h4.2M135.2 126.6h4.2M135.2 126.3h4.2M141.5 127.6h4.2M141.5 126.8h4.2M141.5 125.9h4.2M141.5 125h4.2M141.5 125.8h4.2M141.5 126.7h4.2"/>
<path d="M141.5 126h4.2M141.5 126.6h4.2M141.5 126.3h4.2M147.9 127.6h4.1M147.9 126.8h4.1M147.9 125.9h4.1M147.9 125h4.1M147.9 125.8h4.1M147.9 126.7h4.1M147.9 126h4.1M147.9 126.6h4.1M147.9 126.3h4.1"/>
<path d="M154.1 127.6h2.4M154.1 126.8h2.4M154.1 125.9h2.4M154.1 125h2.4M154.1 125.8h2.4M154.1 126.7h2.4M154.1 126h2.4M154.1 126.6h2.4M154.1 126.3h2.4M245.7 124.1h.1M245.7 125h.1M55.1 142.2h101.4"/>
<path d="M55.1 141.6h101.4M186.4 173h105.7v3.3h-105.7zM186.4 176.3v30.3M188.2 176.3h103.9M228.7 176.3v30.3M186.4 199.5h105.7M186.4 195.9h105.7M186.4 192.3h105.7M186.4 188.7h105.7M186.4 186h42.3M194.9 186v13.5M207.4 186v13.5"/>
<path d="M221 186v13.5M277.8 199.5v3.5M186.4 203h105.7M251.4 203v3.6M268.8 203v3.6"/>
</g>
<g fill="#000" stroke="#000" stroke-width=".19">
<path d="M20.1 23.8l1.5 1.6-2-1zM22.5 26l2 1-.4 .6zM34.5 25.1l.4 2.2h-.8zM41.9 25.1l.4 2.2h-.7zM20.5 45.5l1.5 1.6-1.9-1.1zM22.5 47.6l2 1.2-.5 .5zM41.6 45.2h.7l-.4 2.2zM41.9 47.4l.4 2.2h-.7zM41.6 76.7h.7l-.4 2.3zM41.9 63.2l.4 2.2h-.7zM41.6 61h.7l-.4 2.2zM41.9 94.7l.4 2.2h-.7z"/>
<path d="M41.6 92.5h.7l-.4 2.2zM41.9 79l.4 2.2h-.7zM156.5 88.6l3.3-.5v1.1zM30.1 105.4l.3 2.2h-.7zM41.6 110.5l.4 2.2h-.7zM41.6 108.3h.7l-.4 2.2zM52.9 115.4l2.2 .3-2.2 .4zM59 115.7l2.2-.3v.7zM59 115.7l2.2-.4v.8zM74.4 115.3l2.2 .4-2.2 .4zM76.6 115.8l2.3-.4v.7zM82.2 115.4l2.2 .4-2.2 .3z"/>
<path d="M152.7 102.8l3.3-.5v1.1zM19.2 137.8h.7l-.4 2.2zM41.3 124.1h.7l-.4 2.2zM41.9 126.3l.4 2.2h-.7zM19.5 142.2l.4 2.2h-.7zM29.7 140h.7l-.3 2.2zM34.1 140h.8l-.4 2.2zM41.6 140h.7l-.4 2.2zM55.1 157l2.2-.4v.7zM154.3 156.6l2.2 .4-2.2 .3z"/>
</g>
<g font-size="4.9">
<text x="178" y="89.8">CURTAIN</text>
<text x="174.7" y="103.4">WINDOW</text>
<text x="176" y="109">800 x 250</text>
</g>
<g font-size="4.6">
<text x="249.1" y="72.5">BOTTOM EDGE</text>
<text x="247.5" y="131.6">TOP MOUNTING</text>
</g>
<g font-size="3.1">
<text x="13.5" y="19.4" transform="rotate(36 13.5 19.4)">Ø50</text>
<text x="14.3" y="40.6" transform="rotate(40 14.3 40.6)">Ø32</text>
<text x="41.9" y="39.8" transform="rotate(-90 41.9 39.8)">1000</text>
<text x="41.9" y="57.9" transform="rotate(-90 41.9 57.9)">716</text>
<text x="41.9" y="73.6" transform="rotate(-90 41.9 73.6)">716</text>
<text x="34.5" y="87.1" transform="rotate(-90 34.5 87.1)">5300</text>
<text x="41.9" y="88.1" transform="rotate(-90 41.9 88.1)">716</text>
<text x="41.9" y="104.2" transform="rotate(-90 41.9 104.2)">716</text>
<text x="45.7" y="115.7">175</text>
<text x="64" y="115.6">800</text>
<text x="78.1" y="115.7">350</text>
<text x="30" y="123.9" transform="rotate(-90 30 123.9)">1670</text>
<text x="41.6" y="121" transform="rotate(-90 41.6 121)">716</text>
<text x="19.5" y="135.9" transform="rotate(-90 19.5 135.9)">100</text>
<text x="41.9" y="136.2" transform="rotate(-90 41.9 136.2)">722</text>
<text x="103" y="156.9">4600</text>
</g>
<g font-size="2.8">
<text x="187.6" y="179.2">TITLE:- CURTAIN COVER</text>
<text x="260.6" y="179.1">NIHVA TECHNOLOGIES</text>
<text x="264.8" y="182.3">PVT. LTD. PUNE</text>
</g>
<g font-size="2.5">
<text x="229.7" y="191.3">CLIENT - NIHVA TECHNOLOGIES PVT.LTD</text>
<text x="229.6" y="194.9">LOCATION -</text>
<text x="108.7" y="198.5">Date</text>
<text x="127.6" y="198.2">Revised By</text>
<text x="229.6" y="198.5">PRODUCT - CURTAIN COVER</text>
<text x="230.5" y="202.1">DWG NO:-NIHVA/22-23/VDR/28</text>
<text x="279" y="202.1">REV- 0</text>
<text x="229.3" y="205.7">SCALE: NTS</text>
<text x="251.9" y="205.7">SCALE:--</text>
<text x="264.3" y="205.7">1:1</text>
<text x="269.9" y="205.7">SHEET: 01 OF 01</text>
</g>
<g font-size="2.1">
<text x="265.3" y="184.4">Tel : 020 66304033</text>
<text x="197.4" y="188.1">NAME</text>
<text x="210.9" y="188.2">DATE</text>
<text x="221.5" y="188">SIGN</text>
<text x="261.6" y="188.4">Website:- www.nihva.com</text>
<text x="264.1" y="186.5">Email:- info@nihva.com</text>
</g>
<g font-size="1.9">
<text x="186.8" y="191.2">DRAWN</text>
<text x="196.5" y="191.1">KISHAN</text>
<text x="208" y="191.1">20/05/2022</text>
<text x="186.7" y="194.4">CHECK</text>
<text x="186.8" y="198">APPRD.</text>
<text x="196.5" y="194.7">P. JAIN</text>
<text x="208.1" y="194.7">20/05/2022</text>
<text x="196.6" y="198.3">V. TARAK</text>
<text x="208" y="198.2">20/05/2022</text>
</g>
<text font-size="1.8" x="193" y="205.4">ALL DIMENSION ARE IN mm</text>
<text font-size="1.6" x="186.8" y="201.7">If any queries contact : design@nihva.com</text>
</svg>
